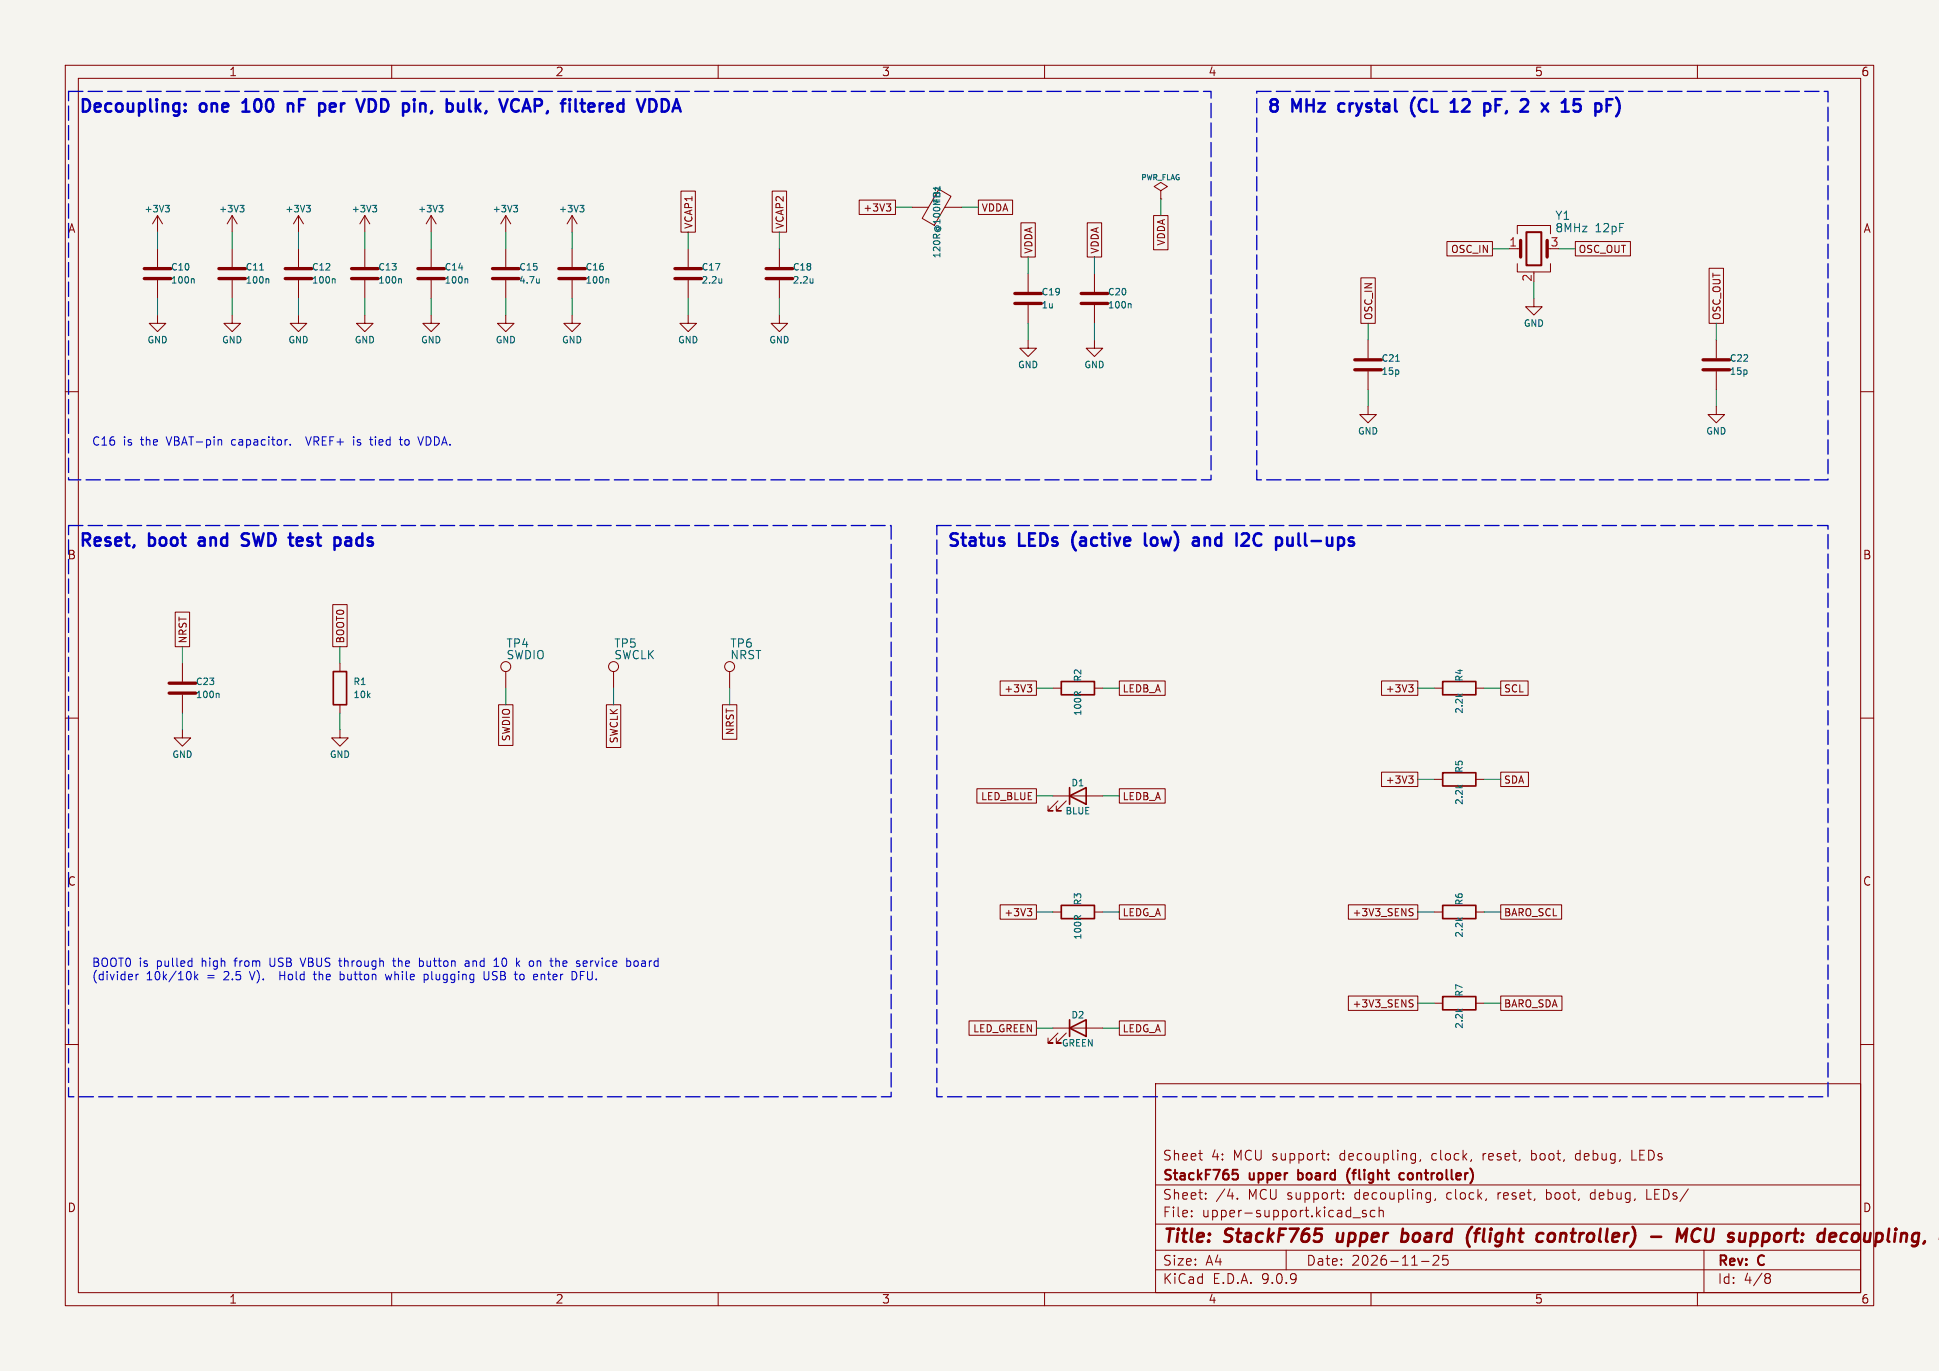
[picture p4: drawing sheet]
<svg xmlns="http://www.w3.org/2000/svg" width="297mm" height="210mm" viewBox="0 0 297 210" stroke-linecap="round" stroke-linejoin="round" font-family="sans-serif">
<path d="M0 0h297v210h-297z" fill="#f5f4ef" stroke="#f5f4ef" stroke-width=".15"/>
<g fill="none" stroke="#840000" stroke-width=".15">
<path d="M10 10h277v190h-277zM12 12h273v186h-273zM60 10v2M110 10v2M160 10v2M210 10v2M260 10v2M24.1 33l-.7 1.3M24.1 33l.8 1.3M24.1 33v2.6M24.1 38.1v2.8M35.6 33l-.8 1.3"/>
<path d="M35.6 33l.7 1.3M35.6 33v2.6M35.6 38.1v2.8M45.7 33l-.7 1.3M45.7 33l.8 1.3M45.7 33v2.6M45.7 38.1v2.8M55.9 33v2.6M55.9 38.1v2.8M55.9 33l-.8 1.3M55.9 33l.7 1.3M66 33v2.6"/>
<path d="M66 38.1v2.8M66 33l-.7 1.3M66 33l.8 1.3M77.5 33v2.6M77.5 38.1v2.8M77.5 33l-.8 1.3M77.5 33l.7 1.3M87.6 33v2.6M87.6 38.1v2.8M87.6 33l-.7 1.3M87.6 33l.8 1.3M104.3 29.3h2.2v6.3h-2.2z"/>
<path d="M105.4 38.1v2.8M118.3 29.3h2.2v6.3h-2.2zM119.4 38.1v2.8M131.6 30.6h5.6v2.3h-5.6zM135.8 31.2h.6l-.3 .4 .3 .2v.3l-.2 .2h-.3M139.7 31.8h2.5M143.8 29l1.9 1.1-2.6 4.4-1.9-1zM144.8 31.8h2.5M149.9 30.6h5.2v2.3h-5.2zM156.4 34.1h2.2v5.3h-2.2zM166.5 34.1h2.2v5.3h-2.2zM176.7 33h2.2v5.3h-2.2z"/>
<path d="M177.8 29.2l1-.6-1-.7-1 .7 1 .6v1.3M177.8 30.5h.1M221.6 37h7v2.2h-7zM231.1 38.1h1.8M232.4 35.8v-1.3h5.1v1.3M241.3 37h8.4v2.2h-8.4zM24.1 48.3v1.2h1.3l-1.3 1.3-1.2-1.3h1.2M24.1 42.9v2.8M35.6 48.3v1.2h1.2l-1.2 1.3-1.3-1.3h1.3M35.6 42.9v2.8M45.7 48.3v1.2h1.3l-1.3 1.3-1.3-1.3h1.3M45.7 42.9v2.8"/>
<path d="M55.9 48.3v1.2h1.2l-1.2 1.3-1.3-1.3h1.3M55.9 42.9v2.8M66 48.3v1.2h1.3l-1.3 1.3-1.2-1.3h1.2M66 42.9v2.8M77.5 48.3v1.2h1.2l-1.2 1.3-1.3-1.3h1.3M77.5 42.9v2.8M87.6 48.3v1.2h1.3l-1.3 1.3-1.2-1.3h1.2M87.6 42.9v2.8M105.4 48.3v1.2h1.3l-1.3 1.3-1.3-1.3h1.3M105.4 42.9v2.8M119.4 48.3v1.2h1.2l-1.2 1.3-1.3-1.3h1.3M119.4 42.9v2.8"/>
<path d="M157.5 52.1v1.2h1.2l-1.2 1.3-1.3-1.3h1.3M157.5 41.9v2.8M157.5 46.7v2.8M167.6 52.1v1.2h1.3l-1.3 1.3-1.2-1.3h1.2M167.6 41.9v2.8M167.6 46.7v2.8M208.4 42.6h2.3v6.9h-2.3zM209.5 52.1v2.8M209.5 56.9v2.8M232.4 40.4v1.3h5.1v-1.3M234.9 45.7v1.3h1.3l-1.3 1.3-1.2-1.3h1.2M234.9 41.7v.2"/>
<path d="M261.8 41.1h2.2v8.4h-2.2zM262.9 52.1v2.8M262.9 56.9v2.8M10 60h2M209.5 62.2v1.3h1.3l-1.3 1.3-1.2-1.3h1.2M262.9 62.2v1.3h1.3l-1.3 1.3-1.3-1.3h1.3M285 60h2M26.8 93.8h2.2v5.3h-2.2zM51 92.6h2.2v6.5h-2.2zM10 110h2M27.9 111.8v1.2h1.3l-1.3 1.3-1.2-1.3h1.2M27.9 101.6v2.8"/>
<path d="M27.9 106.4v2.8M52.1 111.8v1.2h1.2l-1.2 1.3-1.3-1.3h1.3M52.1 101.6v1.3M52.1 108v1.2M76.4 108h2.2v6.2h-2.2zM77.5 102.9v2.5M92.9 108h2.2v6.5h-2.2zM94 102.9v2.5M110.7 108h2.2v5.2h-2.2zM111.8 102.9v2.5M153.2 104.3h5.5v2.2h-5.5zM157.3 104.9h.7l-.3 .4 .3 .1v.4l-.2 .2h-.3"/>
<path d="M161.3 105.4h1.3M167.6 105.4h1.3M171.4 104.3h7.1v2.2h-7.1zM211.6 104.3h5.6v2.2h-5.6zM211.6 118.3h5.6v2.2h-5.6zM215.8 104.9h.6l-.3 .4 .3 .1v.4l-.2 .2h-.3M215.8 118.9h.6l-.3 .4 .3 .1v.3l-.2 .3h-.3M219.7 119.4h1.3M219.7 105.4h1.3M226.1 119.4h1.2M226.1 105.4h1.2M229.9 104.3h4.2v2.2h-4.2z"/>
<path d="M229.9 118.3h4.2v2.2h-4.2zM285 110h2M149.6 120.8h9.1v2.2h-9.1zM153.2 138.6h5.5v2.2h-5.5zM157.3 139.2h.7l-.3 .4 .3 .1v.4l-.2 .2h-.3M161.3 139.7h1.3M161.3 121.9h7.6M162.1 122.7l-1.6 1.5h.8h-.8v-.8M163.3 122.7l-1.5 1.5h.8h-.8v-.8M167.6 139.7h1.3M171.4 138.6h7.1v2.2h-7.1zM171.4 120.8h7.1v2.2h-7.1z"/>
<path d="M206.5 138.6h10.7v2.2h-10.7zM216 139.7l.3 .1 .1 .3-.2 .2h-.2M216 139.2h.4M219.7 139.7h1.3M226.1 139.7h1.2M229.9 138.6h9.3v2.2h-9.3zM148.4 156.4h10.3v2.2h-10.3zM161.3 157.5h7.6M162.1 158.2l-1.6 1.6h.8h-.8v-.8M163.3 158.2l-1.5 1.6h.8h-.8v-.8M171.4 156.4h7.1v2.2h-7.1zM206.5 152.6h10.7v2.2h-10.7z"/>
<path d="M216 153.7l.3 .1 .1 .2-.2 .2h-.2M216 153.1l.4 .1M219.7 153.7h1.3M226.1 153.7h1.2M229.9 152.6h9.3v2.2h-9.3zM10 160h2M177 166h108v32h-108zM183.6 176.7h.6M184 177.7h.2M203.5 177.6v.1M203.5 176.8v.1M216.7 176.7l.1 .1"/>
<path d="M216.8 176.7v1.2l-.1 .2M216.8 177.6l-.1 .1M217.6 177.6l-.1 .3M234.6 176.2v1.5M234.6 177.6l.1 .1M234.7 176.7l-.1 .1M241.6 176.7l-.3 .3v.4l.3 .3M250 176.2v1.5h.7M285 160h2M60 198v2M110 198v2M160 198v2"/>
<path d="M177 194.5h108M177 191.5h108M177 187.5h108M177 181.5h108M182.5 186.3v.1M182.5 185.5v.1M184.7 183.6v.1M184.7 182.8v.1M189.5 183.6v.1M197 191.5v3M205.7 183.6v.1M205.7 182.8v.1"/>
<path d="M207.2 186.5h1.2M209.2 185.5l-.3-.1-.2 .2v.2l.5 .2v.3h-.5M210 198v2M210.6 185.5l-.4-.1-.3 .3v.4l.1 .2h.6M211.2 185.5a.37 .37 0 0 1 .7 .1v.8M211.2 184.9v1.5M217.7 193.2h1.2M219 182.7l.1 .1M219.1 182.7v1.2l-.1 .2M219.1 183.6l-.1 .1M219.5 192.4l.2-.1 .5 .1a.41 .41 0 0 1 .1 .5l-.8 .9h.9M219.9 183.6l-.2 .3"/>
<path d="M221.7 192.3h-.7v.7l.2-.1h.5l.1 .3-.1 .5-.2 .1h-.3l-.2-.1M236.9 182.2v1.5M236.9 183.6l.1 .1M237 182.7l-.1 .1M243.9 182.7l-.3 .3v.4l.3 .3M252.2 182.2v1.5h.8M260 198v2M261 191.5v6.5M270.6 195.1l.4 .1 .2 .2-.1 .2-.2 .1M270.6 195.7h.3M270.9 195.7l.2 .2 .1 .4-.2 .2-.4 .1"/>
<circle cx="77.5" cy="102.1" r=".76"/>
<circle cx="94" cy="102.1" r=".76"/>
<circle cx="111.8" cy="102.1" r=".76"/>
</g>
<g fill="none" stroke="#840000" stroke-width=".4">
<path d="M204.9 188.9l-.1 1 .2 .3M214.8 189l.2-.1 .6 .1M214.9 188.2l-.3 2M215.5 190a.66 .66 0 0 1-.9 .1M225.5 187.9l-.3 .4M225.8 188.9h.8M226.5 188.2l-.3 .3-.2 1.7M235.8 188.9l.6 .1M236.3 190.1l-.2 .1M238 189a.59 .59 0 0 0-.9 .3v.7a.53 .53 0 0 0 .9 0M252.9 189.4h1.5M256.8 190.2l.3-2 .5 1.4 .8-1.4-.2 2"/>
<path d="M260.5 188.4a.8 .8 0 0 0-.9-.1 .8 .8 0 0 0-.4 .8 .76 .76 0 0 0 .1 .9 .76 .76 0 0 0 .9 .1l.1-.1M282.4 188.9l.6 .1M282.8 190.1l-.2 .1M284.4 188.9a.62 .62 0 0 0-.7 .4v.7l.3 .2h.3"/>
</g>
<path d="M233.8 35.6h2.3v5h-2.3zM188.8 179.2h.8M188.8 179.8h.5l.3 .2v.4l-.1 .2h-.7M198.8 179.2v1.5M199 179.7l-.2 .1M206.7 179a1.74 1.74 0 0 0 .1 2.3M215.1 179.8l-.5-.1-.3 .3v.4l.2 .2h.6M198.8 180.6l.2 .1" fill="none" stroke="#840000" stroke-width=".3"/>
<g fill="none" stroke="#840000" stroke-width=".51">
<path d="M232.9 36.8v2.6M237 36.8v2.6M22.1 41.1h4.1M22.1 42.7h4.1M33.5 41.1h4.1M33.5 42.7h4.1M43.7 41.1h4.1M43.7 42.7h4.1M53.8 41.1h4.1M53.8 42.7h4.1M64 41.1h4.1M64 42.7h4.1"/>
<path d="M75.4 41.1h4.1M75.4 42.7h4.1M85.6 41.1h4.1M85.6 42.7h4.1M103.4 41.1h4M103.4 42.7h4M117.3 41.1h4.1M117.3 42.7h4.1M155.4 45h4.1M155.4 46.5h4.1M165.6 45h4.1M165.6 46.5h4.1"/>
<path d="M207.5 55.1h4.1M207.5 56.6h4.1M260.9 55.1h4M260.9 56.6h4M25.9 104.6h4.1M25.9 106.2h4.1"/>
</g>
<g fill="none" stroke="#006464" stroke-width=".15">
<path d="M25.3 31.5h.6l-.3 .3 .3 .1v.4l-.2 .2h-.2M36.8 31.5h.6l-.4 .3 .3 .1 .1 .4-.2 .2h-.3M46.9 31.5h.6l-.3 .3 .3 .1v.4l-.2 .2h-.2M57.1 31.5h.6l-.3 .3 .2 .1 .1 .4-.2 .2h-.3M67.2 31.5h.6l-.3 .3 .3 .1v.4l-.1 .2h-.3M78.7 31.5h.6l-.4 .3 .3 .1 .1 .4-.2 .2h-.3M88.8 31.5h.6l-.3 .3 .3 .1v.4l-.2 .2h-.2M29.5 42.7l.2 .1v.6M39.8 41.4h.6M40.9 42.7l.3 .1v.6M51 42.7l.3 .1v.6M61.2 42.7l.3 .1v.6"/>
<path d="M71.4 42.7l.3 .1v.6M82.6 42.7v.7M82.6 43.3l-.1 .1M93 42.7l.2 .1v.6M110.5 42.7v.7M110.5 43.3l-.1 .1M124.5 42.7v.7M124.5 43.3l-.1 .1M173 46.5l.3 .2v.5M213.8 55.3h.6M33.3 106.2l.3 .1v.6M164.6 106h.4"/>
<path d="M165.6 106l-.5 .3M223.3 106.3l.4 .4M224 106.3l-.4 .3M223.3 120.3l.4 .4M224 120.3l-.4 .3M164.6 140.3h.4M165.6 140.3l-.5 .3M223.3 140.6l.4 .4M223.3 154.6l.4 .3M224 140.6l-.4 .3M224 154.6l-.4 .3"/>
</g>
<path d="M51.1 102.9h2v5.1h-2zM162.6 104.4h5v2h-5zM221 118.4h5.1v2h-5.1zM221 104.4h5.1v2h-5.1zM162.6 138.7h5v2h-5zM163.8 121.9l2.6-1.2v2.5zM163.8 120.7v2.5M221 138.7h5.1v2h-5.1zM163.8 157.5l2.6-1.3v2.6zM163.8 156.2v2.6M221 152.7h5.1v2h-5.1z" fill="none" stroke="#840000" stroke-width=".25"/>
<g fill="none" stroke="#009600" stroke-width=".15">
<path d="M24.1 35.6v2.5M35.6 35.6v2.5M45.7 35.6v2.5M55.9 35.6v2.5M66 35.6v2.5M77.5 35.6v2.5M87.6 35.6v2.5M105.4 35.6v2.5M119.4 35.6v2.5M137.2 31.8h2.5M147.3 31.8h2.6M157.5 39.4v2.5"/>
<path d="M167.6 39.4v2.5M177.8 30.5v2.5M228.6 38.1h2.5M238.8 38.1h2.5M24.1 45.7v2.6M35.6 45.7v2.6M45.7 45.7v2.6M55.9 45.7v2.6M66 45.7v2.6M77.5 45.7v2.6M87.6 45.7v2.6M105.4 45.7v2.6"/>
<path d="M119.4 45.7v2.6M157.5 49.5v2.6M167.6 49.5v2.6M209.5 49.5v2.6M209.5 59.7v2.5M234.9 43.2v2.5M262.9 49.5v2.6M262.9 59.7v2.5M27.9 99.1v2.5M52.1 99.1v2.5M27.9 109.2v2.6M52.1 109.2v2.6"/>
<path d="M77.5 105.4v2.6M94 105.4v2.6M111.8 105.4v2.6M158.7 105.4h2.6M168.9 105.4h2.5M217.2 119.4h2.5M217.2 105.4h2.5M227.3 119.4h2.6M227.3 105.4h2.6M158.7 139.7h2.6M158.7 121.9h2.6M168.9 139.7h2.5"/>
<path d="M168.9 121.9h2.5M217.2 139.7h2.5M227.3 139.7h2.6M158.7 157.5h2.6M168.9 157.5h2.5M217.2 153.7h2.5M227.3 153.7h2.6"/>
</g>
<g fill="none" stroke="#0000c2" stroke-width=".15">
<path d="M33.9 67.4l.1 .8M44.5 68.1v.1M46.8 66.9l.5 1.3M54.2 66.9v.1M54.2 67.3v.9M56.6 67.3h.5M57 68.2h.1M61.2 67.3h.4M61.3 68l.3 .2M62.2 67.3l-.2 .3v.3l.2 .3M64.9 66.9l-.5 1.3M20.8 149.2v.9"/>
<path d="M21.2 149.2l-.2 .1-.2 .2M29.2 149.1v.7M29.3 147.2h.1M29.4 146.8v1.2M29.4 148h-.1M29.8 148.8v1.3M29.9 149.6l.4 .5M30.3 149.2l-.5 .5M38.2 148.8l.4 1.3M41.4 146.8v1l.2 .2M42.9 148.8v1.3M42.9 149.4h.7"/>
<path d="M46 146.8l.4 1.2M48 149.2h.5M48.2 148.8v1.1l.3 .2M51.9 147.2h.5M52.1 149.3l.4-.1 .2 .3v.3l-.1 .2h-.5M52.2 148h.2M59 149.2l.3 .9 .2-.6 .3 .6 .2-.9M60.1 147.2h.5M60.3 146.8v1.1l.3 .1M64.4 147.2h.2l.3 .2-.1 .5-.4 .1M65.1 149.2h.2l.3 .3-.1 .5-.4 .1M71.3 147.2h.5v.8"/>
<path d="M71.8 147.5h-.4a.25 .25 0 0 0-.2 .3 .25 .25 0 0 0 .2 .2h.4M74.1 148.8v1l.3 .3 .4-.1 .1-.2v-1M75.4 150l.2 .1M75.5 148.9l-.1 .2 .1 .3M77.2 146.8a.8 .8 0 0 0 0 1.2M80.2 149.3l.1 .2v.3l-.1 .2M82.6 147.2l.2 .2M83 149.3h.4v.8M86.3 147.2v.8M86.8 147.5l-.6 .1M88.9 149.4h.4M88.9 148.8v1.3"/>
<path d="M89.8 147.2l.1 .3-.6 .1M89.9 148h-.1M97.2 147.3l.3-.1 .3 .2v.4l-.2 .2h-.3l-.1-.1M98.4 147.2h-.1M98.4 147.5a.25 .25 0 0 0-.2 .3 .25 .25 0 0 0 .2 .2"/>
</g>
<g fill="none" stroke="#0000c2" stroke-width=".38">
<path d="M28.4 16.9v.1v.1M28.4 16.9l-.1 .1 .1 .1M28.4 15.9v.2M28.4 16.9v.2M28.4 15.9v.1v.1M28.4 15.9l-.1 .1 .1 .1M37.1 17.1h1.1M37.3 15.7h-.2M44.1 15.8v1.3M44.1 16a.47 .47 0 0 1 .8 .1v1M49.7 16l.1 .2-.1 .7M57.2 15.3l-.7-.1v1.9l.7-.1"/>
<path d="M64.9 15.8h-.3l-.2 .2M71.9 15.2v1.6l.2 .3M80 17.1l.6-1.9 .7 1.9M80.2 16.6h.9M91 15.9l.1 .4-1 .2M101.8 15.2a1.02 1.02 0 0 1 .7 .9 1.02 1.02 0 0 1-.7 1M103 17.1l.6-1.9 .7 1.9M103.2 16.6h.9M205.1 16l-.1 .2 .1 .7M216.7 14.9a2.18 2.18 0 0 0 0 2.9M222.2 17.1h1.1M229.1 16.1h.6"/>
<path d="M230 15.2h-.9v1.9M239.2 17.1h1.1M239.2 15.7l.6-.5v1.9M30.5 83l-.1 .1 .1 .4M37 83.5l.3 .1 .6-.1M38.1 81.8l-.7-.1a.46 .46 0 0 0-.4 .5 .46 .46 0 0 0 .4 .4l.5 .2M45.5 83.5l.6 .1M46.1 82.3l-.6 .1M46.4 82.8l-.9 .2M53 82.4l.1-.1 .6 .1M53.6 82.9h-.5a.37 .37 0 0 0-.2 .3 .37 .37 0 0 0 .2 .4h.5M175.4 81.7v1.6l.2 .3"/>
<path d="M183 82.3h.3l.3 .3v1M183.6 83.5l-.6 .1M183.6 82.8l-.6 .1M190.5 81.7h.4a.52 .52 0 0 1 .3 .8l-1.1 1.1h1.2M198 83.4a.52 .52 0 0 1-.7 .1M198 82.3v1.3"/>
</g>
<path d="M10.5 14h175v59.5h-175zM192.5 14h87.5v59.5h-87.5zM10.5 80.5h126v87.5h-126zM143.5 80.5h136.5v87.5h-136.5z" fill="none" stroke="#0000c2" stroke-width=".2" stroke-dasharray="2.2 .8"/>
<g font-size="2.8" fill="#840000">
<text x="178" y="190.9">Title:</text>
<text x="187.7" y="190.9">StackF765</text>
<text x="205.6" y="190.9">upper</text>
<text x="216.3" y="190.9">board</text>
<text x="227.1" y="190.9">(flight</text>
<text x="238.7" y="190.9">controller)</text>
<text x="261.7" y="190.9">MCU</text>
<text x="270.4" y="190.9">support:</text>
<text x="284.9" y="190.9">decouplin</text>
</g>
<g font-size="2.6" fill="#0000c2">
<text x="12" y="17.4">Decoupling:</text>
<text x="30.8" y="17.4">one</text>
<text x="38" y="17.4">100</text>
<text x="45.7" y="17.4">nF</text>
<text x="51.2" y="17.4">per</text>
<text x="58" y="17.4">VDD</text>
<text x="65.6" y="17.4">pin,</text>
<text x="73.1" y="17.4">bulk,</text>
<text x="82.1" y="17.4">VCAP,</text>
<text x="92.3" y="17.4">filtered</text>
<text x="194" y="17.4">8</text>
<text x="198" y="17.4">MHz</text>
<text x="205.9" y="17.4">crystal</text>
<text x="217.7" y="17.4">(CL</text>
<text x="224.6" y="17.4">12</text>
<text x="230.5" y="17.4">pF,</text>
<text x="236.9" y="17.4">2</text>
<text x="240.9" y="17.4">x</text>
<text x="244.7" y="17.4">15</text>
<text x="12" y="83.9">Reset,</text>
<text x="22.9" y="83.9">boot</text>
<text x="31.3" y="83.9">and</text>
<text x="38.7" y="83.9">SWD</text>
<text x="46.8" y="83.9">test</text>
<text x="54.3" y="83.9">pads</text>
<text x="145" y="83.9">Status</text>
<text x="156.2" y="83.9">LEDs</text>
<text x="165.1" y="83.9">(active</text>
<text x="177" y="83.9">low)</text>
<text x="185.1" y="83.9">and</text>
<text x="192.5" y="83.9">I2C</text>
<text x="199.3" y="83.9">pull-ups</text>
</g>
<g font-size="2.1" fill="#840000">
<text x="178" y="178">Sheet</text>
<text x="185.5" y="178">4:</text>
<text x="189" y="178">MCU support:</text>
<text x="205.5" y="178">decoupling,</text>
<text x="219.7" y="178">clock,</text>
<text x="227.7" y="178">reset,</text>
<text x="235.2" y="178">boot,</text>
<text x="242.2" y="178">debug,</text>
<text x="250.9" y="178">LEDs</text>
<text x="178" y="184">Sheet:</text>
<text x="178" y="181.2">StackF765</text>
<text x="186.2" y="184">/4.</text>
<text x="191.2" y="184">MCU support:</text>
<text x="191.5" y="181.2">upper</text>
<text x="199.5" y="181.2">board</text>
<text x="207.6" y="181.2">(flight</text>
<text x="207.8" y="184">decoupling,</text>
<text x="216.3" y="181.2">controller)</text>
<text x="222" y="184">clock,</text>
<text x="229.9" y="184">reset,</text>
<text x="237.5" y="184">boot,</text>
<text x="244.5" y="184">debug,</text>
<text x="253.2" y="184">LEDs/</text>
<text x="178" y="186.7">File:</text>
<text x="184.1" y="186.7">upper-support.kicad_sch</text>
<text x="178" y="196.9">KiCad</text>
<text x="178" y="194.1">Size:</text>
<text x="184.7" y="194.1">A4</text>
<text x="185.7" y="196.9">E.D.A.</text>
<text x="193.3" y="196.9">9.0.9</text>
<text x="200" y="194.1">Date:</text>
<text x="207" y="194.1">2026-11-25</text>
<text x="263" y="194.3">Rev:</text>
<text x="263" y="196.9">Id:</text>
<text x="267.1" y="196.9">4/8</text>
<text x="269.4" y="194.3">C</text>
</g>
<g font-size="1.8" fill="#840000">
<text x="35" y="11.9">1</text>
<text x="85" y="11.9">2</text>
<text x="135" y="11.9">3</text>
<text x="185" y="11.9">4</text>
<text x="235" y="11.9">5</text>
<text x="285" y="11.9">6</text>
<text x="10.3" y="35.9">A</text>
<text x="285.3" y="35.9">A</text>
<text x="10.3" y="85.9">B</text>
<text x="285.3" y="85.9">B</text>
<text x="10.3" y="135.9">C</text>
<text x="285.3" y="135.9">C</text>
<text x="10.3" y="185.9">D</text>
<text x="285.3" y="185.9">D</text>
<text x="35" y="199.9">1</text>
<text x="85" y="199.9">2</text>
<text x="135" y="199.9">3</text>
<text x="185" y="199.9">4</text>
<text x="235" y="199.9">5</text>
<text x="285" y="199.9">6</text>
</g>
<g font-size="1.8" fill="#006464">
<text x="238.1" y="33.9">Y1</text>
<text x="238.1" y="35.8">8MHz</text>
<text x="244.3" y="35.8">12pF</text>
<text x="77.5" y="99.4">TP4</text>
<text x="77.5" y="101.2">SWDIO</text>
<text x="94" y="99.4">TP5</text>
<text x="94" y="101.2">SWCLK</text>
<text x="111.8" y="99.4">TP6</text>
<text x="111.8" y="101.2">NRST</text>
</g>
<g font-size="1.8" fill="#a90000">
<text x="231.1" y="37.8">1</text>
<text x="237.4" y="37.8">3</text>
<text x="234.7" y="43.3" transform="rotate(-90 234.7 43.3)">2</text>
</g>
<g font-size="1.8" fill="#0000c2">
<text x="14" y="68.4">C16</text>
<text x="18.9" y="68.4">is</text>
<text x="21.7" y="68.4">the</text>
<text x="25.8" y="68.4">VBAT-pin</text>
<text x="35.9" y="68.4">capacitor.</text>
<text x="47.8" y="68.4">VREF+</text>
<text x="55.2" y="68.4">is</text>
<text x="58" y="68.4">tied</text>
<text x="62.8" y="68.4">to</text>
<text x="65.8" y="68.4">VDDA.</text>
<text x="14" y="148.2">BOOT0</text>
<text x="21.3" y="148.2">is</text>
<text x="24.1" y="148.2">pulled</text>
<text x="31.2" y="148.2">high</text>
<text x="36.4" y="148.2">from</text>
<text x="42" y="148.2">USB</text>
<text x="47" y="148.2">VBUS</text>
<text x="53.1" y="148.2">through</text>
<text x="61.5" y="148.2">the</text>
<text x="65.7" y="148.2">button</text>
<text x="72.9" y="148.2">and</text>
<text x="77.5" y="148.2">10</text>
<text x="81.1" y="148.2">k</text>
<text x="83.4" y="148.2">on</text>
<text x="86.8" y="148.2">the</text>
<text x="91" y="148.2">service</text>
<text x="98.8" y="148.2">board</text>
<text x="14" y="150.3">(divider</text>
<text x="22.4" y="150.3">10k/10k</text>
<text x="31.8" y="150.3">=</text>
<text x="34.6" y="150.3">2.5</text>
<text x="38.8" y="150.3">V).</text>
<text x="43.7" y="150.3">Hold</text>
<text x="49.2" y="150.3">the</text>
<text x="53.3" y="150.3">button</text>
<text x="60.6" y="150.3">while</text>
<text x="66.6" y="150.3">plugging</text>
<text x="76" y="150.3">USB</text>
<text x="81" y="150.3">to</text>
<text x="84" y="150.3">enter</text>
<text x="90.1" y="150.3">DFU.</text>
</g>
<g font-size="1.5" fill="#840000">
<text x="106.3" y="35.1" transform="rotate(-90 106.3 35.1)">VCAP1</text>
<text x="120.2" y="35.1" transform="rotate(-90 120.2 35.1)">VCAP2</text>
<text x="132.1" y="32.6">+3V3</text>
<text x="150.3" y="32.6">VDDA</text>
<text x="158.3" y="39" transform="rotate(-90 158.3 39)">VDDA</text>
<text x="168.5" y="39" transform="rotate(-90 168.5 39)">VDDA</text>
<text x="178.7" y="37.8" transform="rotate(-90 178.7 37.8)">VDDA</text>
<text x="222.1" y="39">OSC_IN</text>
<text x="241.7" y="39">OSC_OUT</text>
<text x="210.4" y="49.1" transform="rotate(-90 210.4 49.1)">OSC_IN</text>
<text x="263.7" y="49.1" transform="rotate(-90 263.7 49.1)">OSC_OUT</text>
<text x="28.8" y="98.6" transform="rotate(-90 28.8 98.6)">NRST</text>
<text x="52.9" y="98.6" transform="rotate(-90 52.9 98.6)">BOOT0</text>
<text x="153.7" y="106.3">+3V3</text>
<text x="171.9" y="106.3">LEDB_A</text>
<text x="212.1" y="106.3">+3V3</text>
<text x="230.3" y="106.3">SCL</text>
<text x="78.3" y="113.7" transform="rotate(-90 78.3 113.7)">SWDIO</text>
<text x="94.8" y="114" transform="rotate(-90 94.8 114)">SWCLK</text>
<text x="112.6" y="112.7" transform="rotate(-90 112.6 112.7)">NRST</text>
<text x="150.1" y="122.8">LED_BLUE</text>
<text x="171.9" y="122.8">LEDB_A</text>
<text x="212.1" y="120.2">+3V3</text>
<text x="230.3" y="120.2">SDA</text>
<text x="153.7" y="140.6">+3V3</text>
<text x="171.9" y="140.6">LEDG_A</text>
<text x="207" y="140.6">+3V3_SENS</text>
<text x="230.3" y="140.6">BARO_SCL</text>
<text x="207" y="154.5">+3V3_SENS</text>
<text x="230.3" y="154.5">BARO_SDA</text>
<text x="148.9" y="158.3">LED_GREEN</text>
<text x="171.9" y="158.3">LEDG_A</text>
</g>
<g font-size="1.4" fill="#006464">
<text x="22" y="32.7">+3V3</text>
<text x="33.4" y="32.7">+3V3</text>
<text x="43.6" y="32.7">+3V3</text>
<text x="53.8" y="32.7">+3V3</text>
<text x="63.9" y="32.7">+3V3</text>
<text x="75.3" y="32.7">+3V3</text>
<text x="85.5" y="32.7">+3V3</text>
<text x="144.2" y="31.3" transform="rotate(-90 144.2 31.3)">FB1</text>
<text x="26.1" y="41.6">C10</text>
<text x="37.5" y="41.6">C11</text>
<text x="47.7" y="41.6">C12</text>
<text x="57.8" y="41.6">C13</text>
<text x="68" y="41.6">C14</text>
<text x="79.4" y="41.6">C15</text>
<text x="89.6" y="41.6">C16</text>
<text x="107.4" y="41.6">C17</text>
<text x="121.3" y="41.6">C18</text>
<text x="144.2" y="39.7" transform="rotate(-90 144.2 39.7)">120R@100MHz</text>
<text x="26.1" y="43.6">100n</text>
<text x="37.5" y="43.6">100n</text>
<text x="47.7" y="43.6">100n</text>
<text x="57.8" y="43.6">100n</text>
<text x="68" y="43.6">100n</text>
<text x="79.4" y="43.6">4.7u</text>
<text x="89.6" y="43.6">100n</text>
<text x="107.4" y="43.6">2.2u</text>
<text x="121.3" y="43.6">2.2u</text>
<text x="159.4" y="45.4">C19</text>
<text x="159.4" y="47.4">1u</text>
<text x="169.6" y="45.4">C20</text>
<text x="169.6" y="47.4">100n</text>
<text x="22.5" y="52.8">GND</text>
<text x="33.9" y="52.8">GND</text>
<text x="44.1" y="52.8">GND</text>
<text x="54.2" y="52.8">GND</text>
<text x="64.4" y="52.8">GND</text>
<text x="75.8" y="52.8">GND</text>
<text x="86" y="52.8">GND</text>
<text x="103.8" y="52.8">GND</text>
<text x="117.7" y="52.8">GND</text>
<text x="233.3" y="50.3">GND</text>
<text x="155.8" y="56.6">GND</text>
<text x="166" y="56.6">GND</text>
<text x="211.5" y="55.6">C21</text>
<text x="211.5" y="57.6">15p</text>
<text x="264.8" y="55.6">C22</text>
<text x="264.8" y="57.6">15p</text>
<text x="207.9" y="66.8">GND</text>
<text x="261.2" y="66.8">GND</text>
<text x="29.9" y="105.1">C23</text>
<text x="29.9" y="107.1">100n</text>
<text x="54" y="107.1">10k</text>
<text x="54" y="105.1">R1</text>
<text x="165.8" y="104.5" transform="rotate(-90 165.8 104.5)">R2</text>
<text x="224.2" y="104.5" transform="rotate(-90 224.2 104.5)">R4</text>
<text x="165.8" y="109.8" transform="rotate(-90 165.8 109.8)">100R</text>
<text x="224.2" y="109.4" transform="rotate(-90 224.2 109.4)">2.2k</text>
<text x="26.3" y="116.3">GND</text>
<text x="50.4" y="116.3">GND</text>
<text x="224.2" y="118.5" transform="rotate(-90 224.2 118.5)">R5</text>
<text x="163.1" y="124.9">BLUE</text>
<text x="164" y="120.6">D1</text>
<text x="224.2" y="123.4" transform="rotate(-90 224.2 123.4)">2.2k</text>
<text x="165.8" y="138.8" transform="rotate(-90 165.8 138.8)">R3</text>
<text x="224.2" y="143.7" transform="rotate(-90 224.2 143.7)">2.2k</text>
<text x="224.2" y="138.8" transform="rotate(-90 224.2 138.8)">R6</text>
<text x="165.8" y="144.1" transform="rotate(-90 165.8 144.1)">100R</text>
<text x="224.2" y="152.8" transform="rotate(-90 224.2 152.8)">R7</text>
<text x="162.5" y="160.5">GREEN</text>
<text x="164" y="156.2">D2</text>
<text x="224.2" y="157.7" transform="rotate(-90 224.2 157.7)">2.2k</text>
</g>
<text font-size="1.1" fill="#006464" x="174.7" y="27.8">PWR_FLAG</text>
</svg>
